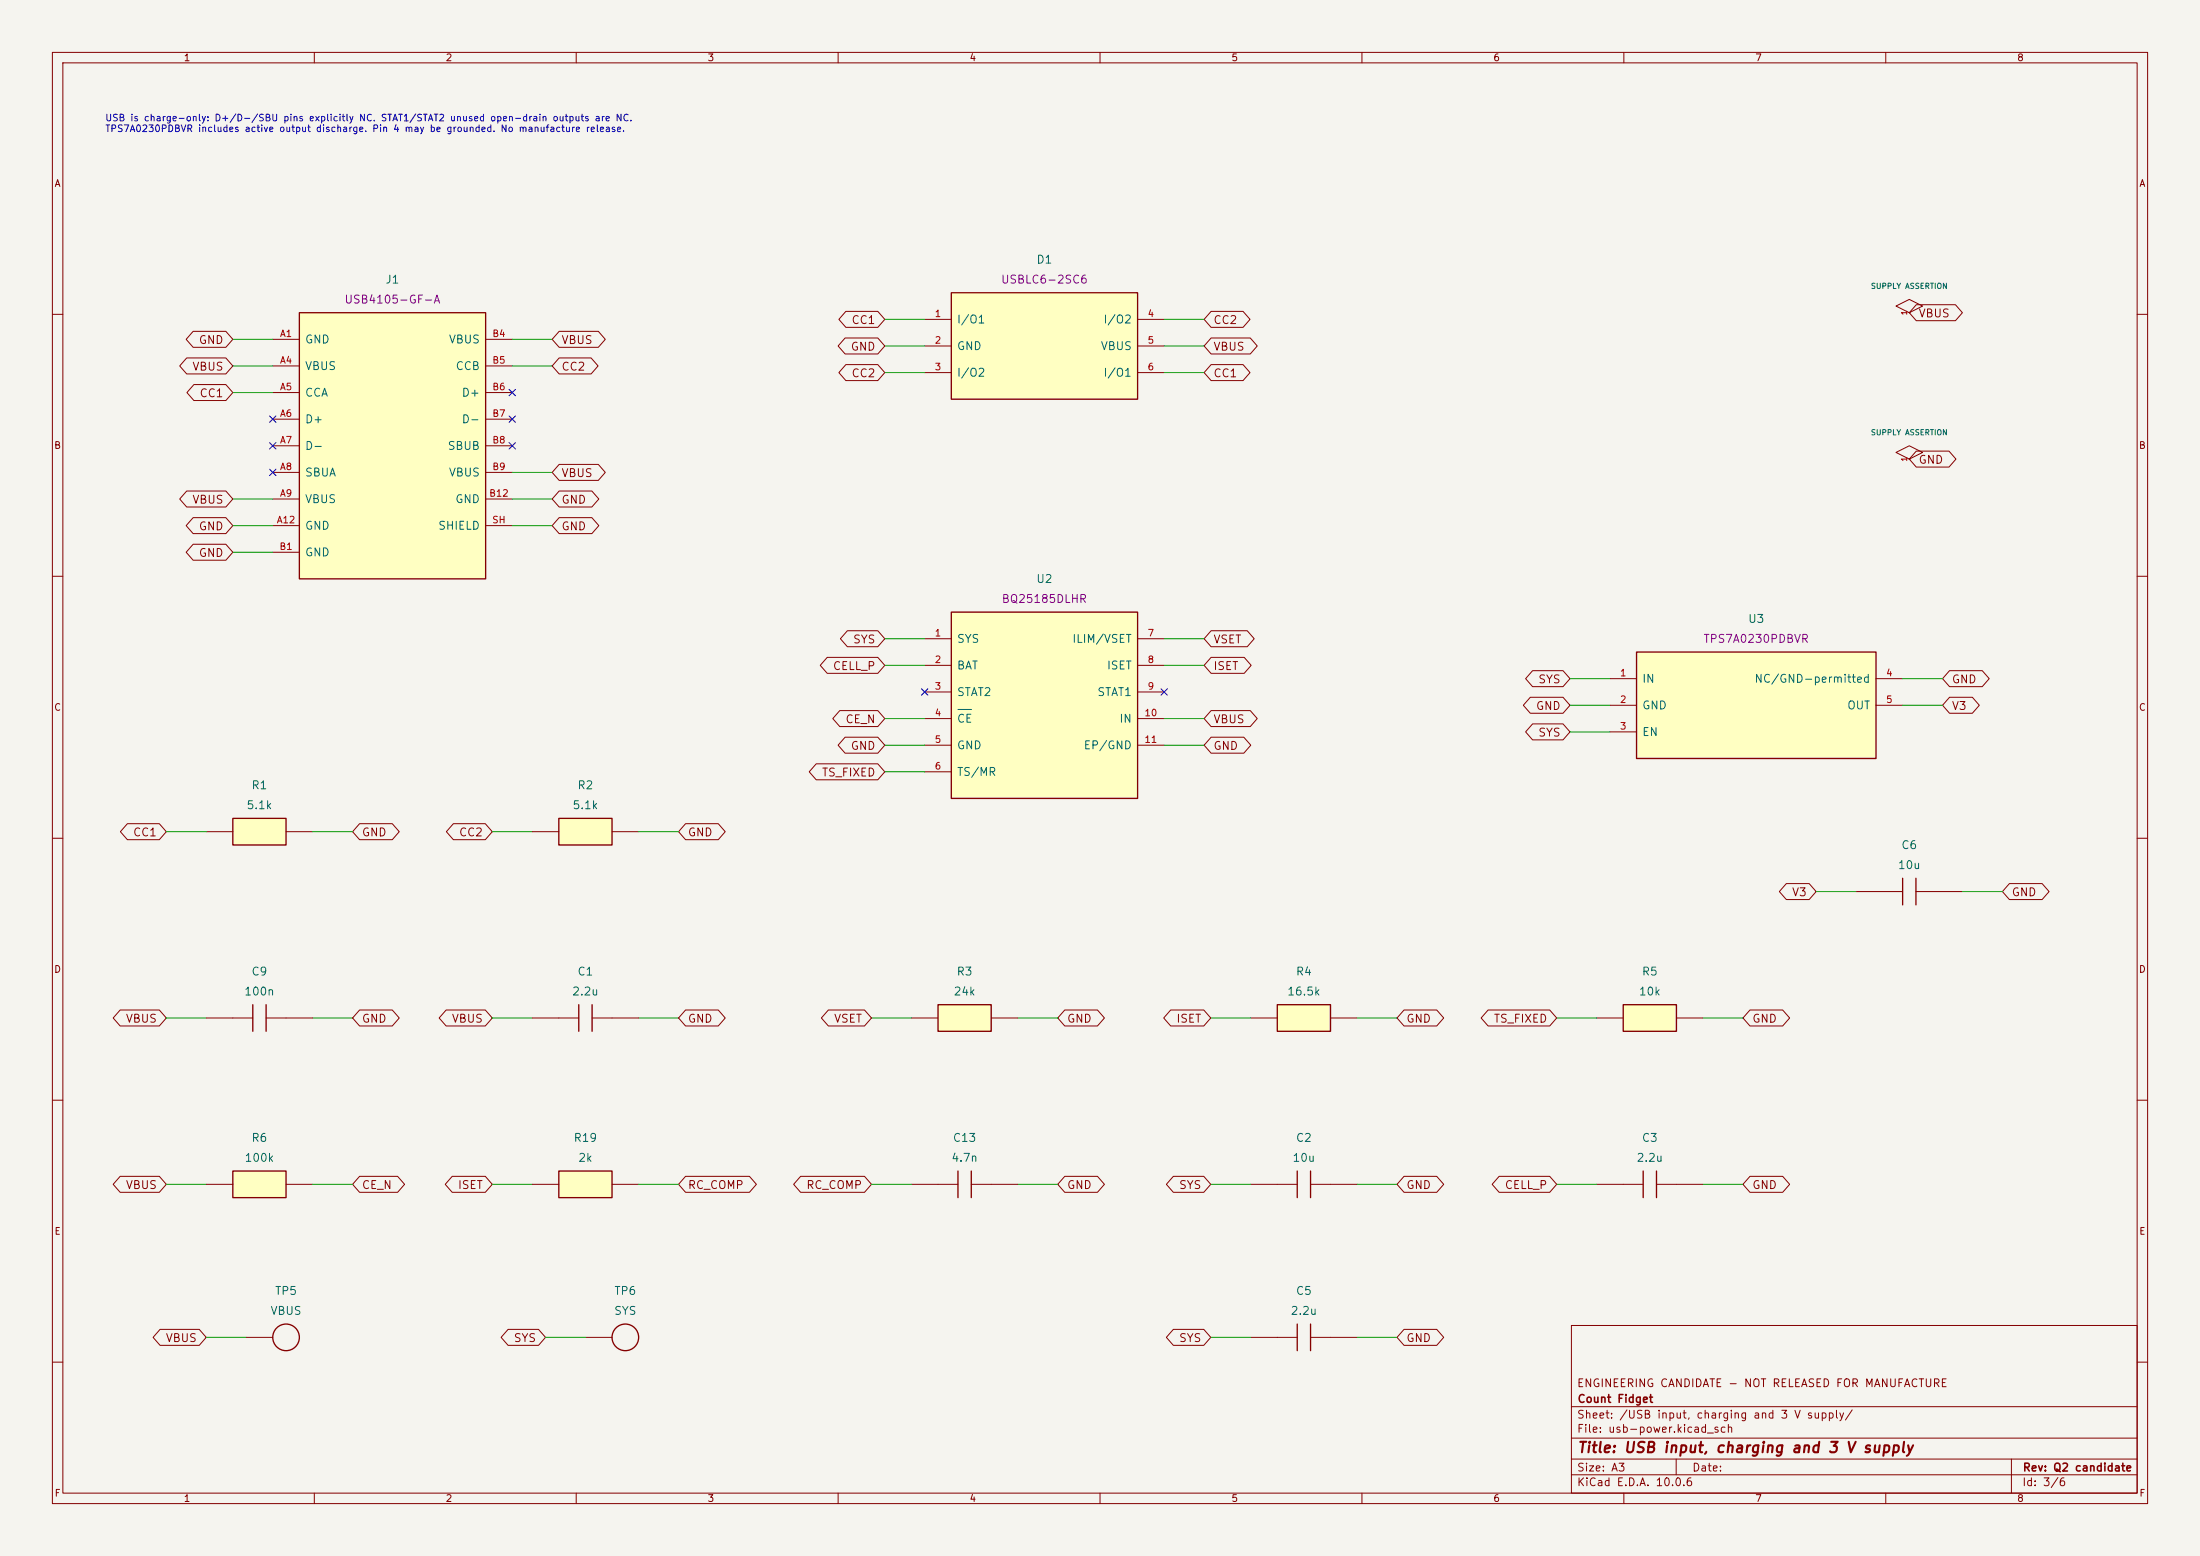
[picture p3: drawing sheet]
<svg xmlns="http://www.w3.org/2000/svg" width="420mm" height="297mm" viewBox="0 0 420 297" stroke-linecap="round" stroke-linejoin="round" font-family="sans-serif">
<path d="M0 0h420v297h-420z" fill="#f5f4ef" stroke="#f5f4ef" stroke-width=".19"/>
<g fill="none" stroke="#840000" stroke-width=".19">
<path d="M10 10h400v277h-400zM12 12h396v273h-396zM60 10v2M110 10v2M160 10v2M210 10v2M260 10v2M310 10v2M360 10v2M10 60h2M408 60h2M10 110h2"/>
<path d="M408 110h2M10 160h2M408 160h2M10 210h2M408 210h2M300 253h108v32h-108zM10 260h2M300 278.5h108M300 274.5h108M300 268.5h108M320 278.5v3M384 278.5v6.5"/>
<path d="M408 260h2M60 285v2M110 285v2M160 285v2M210 285v2M260 285v2M300 281.5h108M310 285v2M360 285v2"/>
</g>
<path d="M44.4 156.2h10.2v5.1h-10.2z" fill="#ffffc2"/>
<path d="M44.4 156.2h10.2v5.1h-10.2z" fill="none" stroke="#840000" stroke-width=".25"/>
<path d="M39.4 158.8h5M54.6 158.8h5.1" fill="none" stroke="#840000" stroke-width=".19"/>
<path d="M181.6 55.9h35.6v20.3h-35.6z" fill="#ffffc2"/>
<path d="M181.6 55.9h35.6v20.3h-35.6z" fill="none" stroke="#840000" stroke-width=".25"/>
<path d="M176.5 61h5.1M176.5 66h5.1M176.5 71.1h5.1M217.2 61h5M217.2 66h5M217.2 71.1h5" fill="none" stroke="#840000" stroke-width=".19"/>
<path d="M57.1 59.7h35.6v50.8h-35.6z" fill="#ffffc2"/>
<path d="M57.1 59.7h35.6v50.8h-35.6zM313.7 223.5v5.1M316.2 223.5v5.1" fill="none" stroke="#840000" stroke-width=".25"/>
<g fill="none" stroke="#840000" stroke-width=".19">
<path d="M52.1 64.8h5M52.1 69.9h5M52.1 74.9h5M92.7 64.8h5.1M92.7 69.9h5.1M92.7 74.9h5.1M52.1 80h5M52.1 85.1h5M52.1 90.2h5M52.1 95.3h5M92.7 80h5.1M92.7 85.1h5.1"/>
<path d="M92.7 90.2h5.1M92.7 95.3h5.1M52.1 100.3h5M52.1 105.4h5M92.7 100.3h5.1M304.8 226.1h8.9M316.2 226.1h8.9"/>
</g>
<path d="M309.9 191.8h10.1v5.1h-10.1z" fill="#ffffc2"/>
<path d="M48.3 191.8v5.1M50.8 191.8v5.1M309.9 191.8h10.1v5.1h-10.1z" fill="none" stroke="#840000" stroke-width=".25"/>
<path d="M361.9 58.4l2.6-1.2 2.5 1.2-2.5 1.3zM364.5 59.7h.1M361.9 86.4l2.6-1.3 2.5 1.3-2.5 1.2zM364.5 87.6h.1M39.4 194.3h8.9M50.8 194.3h8.9M304.8 194.3h5.1M320 194.3h5.1" fill="none" stroke="#840000" stroke-width=".19"/>
<path d="M44.4 223.5h10.2v5.1h-10.2z" fill="#ffffc2"/>
<path d="M44.4 223.5h10.2v5.1h-10.2z" fill="none" stroke="#840000" stroke-width=".25"/>
<path d="M39.4 226.1h5M54.6 226.1h5.1" fill="none" stroke="#840000" stroke-width=".19"/>
<path d="M312.4 124.5h45.7v20.3h-45.7z" fill="#ffffc2"/>
<g fill="none" stroke="#840000" stroke-width=".25">
<path d="M312.4 124.5h45.7v20.3h-45.7z"/>
<circle cx="54.6" cy="255.3" r="2.54"/>
</g>
<path d="M307.3 129.5h5.1M307.3 134.6h5.1M307.3 139.7h5.1M358.1 129.5h5.1M358.1 134.6h5.1M47 255.3h5.1" fill="none" stroke="#840000" stroke-width=".19"/>
<path d="M106.7 156.2h10.1v5.1h-10.1z" fill="#ffffc2"/>
<path d="M106.7 156.2h10.1v5.1h-10.1zM363.2 167.6v5.1M365.8 167.6v5.1M110.5 191.8v5.1M113 191.8v5.1" fill="none" stroke="#840000" stroke-width=".25"/>
<path d="M101.6 158.8h5.1M116.8 158.8h5.1M354.3 170.2h8.9M365.8 170.2h8.8M101.6 194.3h8.9M113 194.3h8.9" fill="none" stroke="#840000" stroke-width=".19"/>
<path d="M106.7 223.5h10.1v5.1h-10.1z" fill="#ffffc2"/>
<path d="M106.7 223.5h10.1v5.1h-10.1z" fill="none" stroke="#840000" stroke-width=".25"/>
<path d="M101.6 226.1h5.1M116.8 226.1h5.1" fill="none" stroke="#840000" stroke-width=".19"/>
<path d="M181.6 116.8h35.6v35.6h-35.6z" fill="#ffffc2"/>
<g fill="none" stroke="#840000" stroke-width=".25">
<path d="M181.6 116.8h35.6v35.6h-35.6z"/>
<circle cx="119.4" cy="255.3" r="2.54"/>
</g>
<path d="M176.5 121.9h5.1M176.5 127h5.1M176.5 132.1h5.1M176.5 137.2h5.1M217.2 121.9h5M217.2 127h5M217.2 132.1h5M217.2 137.2h5M176.5 142.2h5.1M176.5 147.3h5.1M217.2 142.2h5M111.8 255.3h5" fill="none" stroke="#840000" stroke-width=".19"/>
<path d="M182.9 135.4h2.6" fill="none" stroke="#006464" stroke-width=".19"/>
<path d="M179.1 191.8h10.1v5.1h-10.1z" fill="#ffffc2"/>
<path d="M179.1 191.8h10.1v5.1h-10.1zM247.6 223.5v5.1M250.2 223.5v5.1M247.6 252.7v5.1M250.2 252.7v5.1" fill="none" stroke="#840000" stroke-width=".25"/>
<path d="M174 194.3h5.1M189.2 194.3h5.1M238.8 226.1h8.8M250.2 226.1h8.9M238.8 255.3h8.8M250.2 255.3h8.9" fill="none" stroke="#840000" stroke-width=".19"/>
<path d="M243.8 191.8h10.2v5.1h-10.2z" fill="#ffffc2"/>
<path d="M243.8 191.8h10.2v5.1h-10.2zM182.9 223.5v5.1M185.4 223.5v5.1" fill="none" stroke="#840000" stroke-width=".25"/>
<g fill="none" stroke="#840000" stroke-width=".19">
<path d="M161.5 59.4h6.1l1.3 1.6-1.3 1.5h-6.1l-1.4-1.5zM231.2 59.4h6.1l1.3 1.6-1.3 1.5h-6.1l-1.3-1.5zM365.8 58.2h7.5l1.3 1.5-1.3 1.5h-7.5l-1.3-1.5zM35.6 68.3h7.5l1.3 1.6-1.3 1.5h-7.5l-1.3-1.5zM36.9 63.2h6.2l1.3 1.6-1.3 1.5h-6.2l-1.4-1.5zM37 73.4h6.1l1.3 1.5-1.3 1.6h-6.1l-1.3-1.6zM106.7 63.2h7.5l1.4 1.6-1.4 1.5h-7.5l-1.3-1.5zM106.7 68.3h6.1l1.4 1.6-1.4 1.5h-6.1l-1.3-1.5zM161.3 64.5h6.3l1.3 1.5-1.3 1.6h-6.3l-1.3-1.6zM161.5 69.6h6.1l1.3 1.5-1.3 1.5h-6.1l-1.4-1.5zM231.2 69.6h6.1l1.3 1.5-1.3 1.5h-6.1l-1.3-1.5zM231.2 64.5h7.5l1.3 1.5-1.3 1.6h-7.5l-1.3-1.6z"/>
<path d="M35.6 93.7h7.5l1.3 1.6-1.3 1.5h-7.5l-1.3-1.5zM36.9 98.8h6.2l1.3 1.5-1.3 1.6h-6.2l-1.4-1.6zM106.7 93.7h6.3l1.3 1.6-1.3 1.5h-6.3l-1.3-1.5zM106.7 98.8h6.3l1.3 1.5-1.3 1.6h-6.3l-1.3-1.6zM106.7 88.6h7.5l1.4 1.6-1.4 1.5h-7.5l-1.3-1.5zM365.8 86.1h6.3l1.3 1.5-1.3 1.6h-6.3l-1.3-1.6zM36.9 103.9h6.2l1.3 1.5-1.3 1.5h-6.2l-1.4-1.5zM157.9 125.5h9.7l1.3 1.5-1.3 1.5h-9.7l-1.3-1.5zM160.3 135.6h7.3l1.3 1.6-1.3 1.5h-7.3l-1.3-1.5zM161.8 120.4h5.8l1.3 1.5-1.3 1.5h-5.8l-1.4-1.5zM231.2 120.4h6.9l1.3 1.5-1.3 1.5h-6.9l-1.3-1.5zM231.2 125.5h6.3l1.4 1.5-1.4 1.5h-6.3l-1.3-1.5z"/>
<path d="M231.2 135.6h7.5l1.3 1.6-1.3 1.5h-7.5l-1.3-1.5zM292.1 133.1h6.3l1.3 1.5-1.3 1.5h-6.3l-1.3-1.5zM292.6 128h5.8l1.3 1.5-1.3 1.6h-5.8l-1.4-1.6zM292.6 138.2h5.8l1.3 1.5-1.3 1.5h-5.8l-1.4-1.5zM372.2 133.1h4.3l1.4 1.5-1.4 1.5h-4.3l-1.4-1.5zM372.2 128h6.2l1.4 1.5-1.4 1.6h-6.2l-1.4-1.6zM24.3 157.2h6.1l1.3 1.6-1.3 1.5h-6.1l-1.3-1.5zM68.6 157.2h6.3l1.3 1.6-1.3 1.5h-6.3l-1.3-1.5zM86.5 157.2h6.1l1.4 1.6-1.4 1.5h-6.1l-1.3-1.5zM130.9 157.2h6.2l1.4 1.6-1.4 1.5h-6.2l-1.4-1.5zM155.8 145.8h11.8l1.3 1.5-1.3 1.5h-11.8l-1.3-1.5zM161.3 140.7h6.3l1.3 1.5-1.3 1.6h-6.3l-1.3-1.6z"/>
<path d="M231.2 140.7h6.2l1.4 1.5-1.4 1.6h-6.2l-1.3-1.6zM341 168.7h4.4l1.3 1.5-1.3 1.5h-4.4l-1.3-1.5zM383.6 168.7h6.2l1.4 1.5-1.4 1.5h-6.2l-1.3-1.5zM22.9 192.8h7.5l1.3 1.5-1.3 1.5h-7.5l-1.3-1.5zM68.6 192.8h6.3l1.3 1.5-1.3 1.5h-6.3l-1.3-1.5zM85.2 192.8h7.4l1.4 1.5-1.4 1.5h-7.4l-1.4-1.5zM130.9 192.8h6.2l1.4 1.5-1.4 1.5h-6.2l-1.4-1.5zM158.1 192.8h6.9l1.4 1.5-1.4 1.5h-6.9l-1.3-1.5zM203.3 192.8h6.2l1.3 1.5-1.3 1.5h-6.2l-1.4-1.5zM223.5 192.8h6.3l1.3 1.5-1.3 1.5h-6.3l-1.3-1.5zM238.8 194.3h5M254 194.3h5.1"/>
<path d="M268 192.8h6.3l1.3 1.5-1.3 1.5h-6.3l-1.3-1.5zM284.1 192.8h11.7l1.4 1.5-1.4 1.5h-11.7l-1.3-1.5zM334.1 192.8h6.2l1.4 1.5-1.4 1.5h-6.2l-1.4-1.5zM22.9 224.5h7.5l1.3 1.6-1.3 1.5h-7.5l-1.3-1.5zM68.6 224.5h7.3l1.3 1.6-1.3 1.5h-7.3l-1.3-1.5zM86.3 224.5h6.3l1.4 1.6-1.4 1.5h-6.3l-1.3-1.5zM130.9 224.5h12.2l1.3 1.6-1.3 1.5h-12.2l-1.4-1.5zM152.8 224.5h12.2l1.4 1.6-1.4 1.5h-12.2l-1.3-1.5zM174 226.1h8.9M185.4 226.1h8.9M203.3 224.5h6.2l1.3 1.6-1.3 1.5h-6.2l-1.4-1.5zM224 224.5h5.8l1.3 1.6-1.3 1.5h-5.8l-1.3-1.5z"/>
<path d="M268 224.5h6.3l1.3 1.6-1.3 1.5h-6.3l-1.3-1.5zM286.2 224.5h9.6l1.4 1.6-1.4 1.5h-9.6l-1.3-1.5zM334.1 224.5h6.2l1.4 1.6-1.4 1.5h-6.2l-1.4-1.5zM30.6 253.7h7.4l1.4 1.6-1.4 1.5h-7.4l-1.4-1.5zM97 253.7h5.8l1.3 1.6-1.3 1.5h-5.8l-1.3-1.5zM224 253.7h5.8l1.3 1.6-1.3 1.5h-5.8l-1.3-1.5zM268 253.7h6.3l1.3 1.6-1.3 1.5h-6.3l-1.3-1.5z"/>
</g>
<g fill="none" stroke="#009600" stroke-width=".19">
<path d="M44.4 64.8h7.7M44.4 69.9h7.7M44.4 74.9h7.7M97.8 64.8h7.6M97.8 69.9h7.6M168.9 61h7.6M168.9 66h7.6M168.9 71.1h7.6M222.2 61h7.7M222.2 66h7.7M222.2 71.1h7.7M44.4 95.3h7.7"/>
<path d="M97.8 95.3h7.6M97.8 90.2h7.6M44.4 100.3h7.7M44.4 105.4h7.7M97.8 100.3h7.6M168.9 121.9h7.6M168.9 137.2h7.6M168.9 127h7.6M222.2 121.9h7.7M222.2 137.2h7.7M222.2 127h7.7M299.7 129.5h7.6"/>
<path d="M299.7 139.7h7.6M299.7 134.6h7.6M363.2 129.5h7.6M363.2 134.6h7.6M31.7 158.8h7.7M59.7 158.8h7.6M94 158.8h7.6M121.9 158.8h7.6M168.9 142.2h7.6M168.9 147.3h7.6M222.2 142.2h7.7M346.7 170.2h7.6"/>
<path d="M374.6 170.2h7.7M31.7 194.3h7.7M59.7 194.3h7.6M94 194.3h7.6M121.9 194.3h7.6M166.4 194.3h7.6M194.3 194.3h7.6M231.1 194.3h7.7M259.1 194.3h7.6M297.2 194.3h7.6M325.1 194.3h7.6M31.7 226.1h7.7"/>
<path d="M59.7 226.1h7.6M94 226.1h7.6M121.9 226.1h7.6M166.4 226.1h7.6M194.3 226.1h7.6M231.1 226.1h7.7M259.1 226.1h7.6M297.2 226.1h7.6M325.1 226.1h7.6M39.4 255.3h7.6M104.1 255.3h7.7M231.1 255.3h7.7"/>
<path d="M259.1 255.3h7.6"/>
</g>
<g fill="none" stroke="#000084" stroke-width=".19">
<path d="M51.5 79.4l1.2 1.2M52.7 79.4l-1.2 1.2M97.2 79.4l1.2 1.2M97.2 74.3l1.2 1.2M98.4 79.4l-1.2 1.2M98.4 74.3l-1.2 1.2M51.5 89.6l1.2 1.2M51.5 84.5l1.2 1.2M52.7 89.6l-1.2 1.2M52.7 84.5l-1.2 1.2M97.2 84.5l1.2 1.2M98.4 84.5l-1.2 1.2"/>
<path d="M175.9 131.5l1.2 1.2M177.1 131.5l-1.2 1.2M221.6 131.5l1.3 1.2M222.9 131.5l-1.3 1.2"/>
</g>
<text font-size="2" fill="#840000" x="301" y="277.8">Title: USB input, charging and 3 V supply</text>
<g font-size="1.5" fill="#006464">
<text x="197.7" y="50.7">D1</text>
<text x="73.5" y="54.5">J1</text>
<text x="58.1" y="65.9">GND</text>
<text x="85.6" y="65.9">VBUS</text>
<text x="182.6" y="62.1">I/O1</text>
<text x="210.5" y="62.1">I/O2</text>
<text x="58.1" y="71">VBUS</text>
<text x="86.9" y="71">CCB</text>
<text x="182.6" y="67.2">GND</text>
<text x="210" y="67.2">VBUS</text>
<text x="58.1" y="76.1">CCA</text>
<text x="88" y="76.1">D+</text>
<text x="182.6" y="72.3">I/O2</text>
<text x="210.5" y="72.3">I/O1</text>
<text x="58.1" y="81.2">D+</text>
<text x="88" y="81.2">D-</text>
<text x="58.1" y="86.2">D-</text>
<text x="85.3" y="86.2">SBUB</text>
<text x="58.1" y="91.3">SBUA</text>
<text x="85.6" y="91.3">VBUS</text>
<text x="58.1" y="96.4">VBUS</text>
<text x="58.1" y="101.5">GND</text>
<text x="83.5" y="101.5">SHIELD</text>
<text x="86.8" y="96.4">GND</text>
<text x="58.1" y="106.6">GND</text>
<text x="197.7" y="111.6">U2</text>
<text x="333.6" y="119.3">U3</text>
<text x="182.6" y="123.1">SYS</text>
<text x="204.6" y="123.1">ILIM/VSET</text>
<text x="182.6" y="128.2">BAT</text>
<text x="211.2" y="128.2">ISET</text>
<text x="313.4" y="130.7">IN</text>
<text x="334.8" y="130.7">NC/GND-permitted</text>
<text x="182.6" y="133.2">STAT2</text>
<text x="209.4" y="133.2">STAT1</text>
<text x="313.4" y="135.8">GND</text>
<text x="352.5" y="135.8">OUT</text>
<text x="182.6" y="138.3">CE</text>
<text x="182.6" y="143.4">GND</text>
<text x="206.8" y="143.4">EP/GND</text>
<text x="213.6" y="138.3">IN</text>
<text x="313.4" y="140.9">EN</text>
<text x="182.6" y="148.5">TS/MR</text>
<text x="46.9" y="154.8">5.1k</text>
<text x="47.9" y="151">R1</text>
<text x="109.2" y="154.8">5.1k</text>
<text x="110.1" y="151">R2</text>
<text x="362.2" y="166.3">10u</text>
<text x="362.8" y="162.4">C6</text>
<text x="46.5" y="190.4">100n</text>
<text x="47.9" y="186.6">C9</text>
<text x="109.1" y="190.4">2.2u</text>
<text x="110.1" y="186.6">C1</text>
<text x="181.9" y="190.4">24k</text>
<text x="182.5" y="186.6">R3</text>
<text x="245.6" y="190.4">16.5k</text>
<text x="247.3" y="186.6">R4</text>
<text x="312.7" y="190.4">10k</text>
<text x="313.3" y="186.6">R5</text>
<text x="47.9" y="218.3">R6</text>
<text x="109.4" y="218.3">R19</text>
<text x="181.8" y="218.3">C13</text>
<text x="247.3" y="218.3">C2</text>
<text x="313.3" y="218.3">C3</text>
<text x="46.6" y="222.1">100k</text>
<text x="110.3" y="222.1">2k</text>
<text x="181.5" y="222.1">4.7n</text>
<text x="246.6" y="222.1">10u</text>
<text x="312.3" y="222.1">2.2u</text>
<text x="51.5" y="251.3">VBUS</text>
<text x="52.4" y="247.5">TP5</text>
<text x="117.1" y="251.3">SYS</text>
<text x="117.2" y="247.5">TP6</text>
<text x="246.3" y="251.3">2.2u</text>
<text x="247.3" y="247.5">C5</text>
</g>
<g font-size="1.5" fill="#840084">
<text x="65.6" y="58.3">USB4105-GF-A</text>
<text x="191" y="54.5">USBLC6-2SC6</text>
<text x="191.1" y="115.5">BQ25185DLHR</text>
<text x="325.1" y="123.1">TPS7A0230PDBVR</text>
</g>
<g font-size="1.5" fill="#840000">
<text x="162.4" y="62.2">CC1</text>
<text x="231.5" y="62.2">CC2</text>
<text x="366.2" y="61">VBUS</text>
<text x="36.6" y="71.1">VBUS</text>
<text x="37.8" y="66">GND</text>
<text x="107.1" y="66">VBUS</text>
<text x="107.1" y="71.1">CC2</text>
<text x="162.3" y="67.3">GND</text>
<text x="231.5" y="67.3">VBUS</text>
<text x="38" y="76.2">CC1</text>
<text x="162.4" y="72.4">CC2</text>
<text x="231.5" y="72.4">CC1</text>
<text x="366.2" y="88.9">GND</text>
<text x="107.1" y="91.4">VBUS</text>
<text x="36.6" y="96.5">VBUS</text>
<text x="37.8" y="101.6">GND</text>
<text x="107.1" y="96.5">GND</text>
<text x="107.1" y="101.6">GND</text>
<text x="37.8" y="106.7">GND</text>
<text x="162.7" y="123.2">SYS</text>
<text x="231.5" y="123.2">VSET</text>
<text x="158.9" y="128.3">CELL_P</text>
<text x="231.5" y="128.3">ISET</text>
<text x="293.5" y="130.8">SYS</text>
<text x="372.5" y="130.8">GND</text>
<text x="293.1" y="135.9">GND</text>
<text x="372.5" y="135.9">V3</text>
<text x="161.3" y="138.4">CE_N</text>
<text x="162.3" y="143.5">GND</text>
<text x="231.5" y="138.4">VBUS</text>
<text x="231.5" y="143.5">GND</text>
<text x="293.5" y="141">SYS</text>
<text x="156.8" y="148.6">TS_FIXED</text>
<text x="25.3" y="160">CC1</text>
<text x="69" y="160">GND</text>
<text x="87.5" y="160">CC2</text>
<text x="131.2" y="160">GND</text>
<text x="342" y="171.4">V3</text>
<text x="383.9" y="171.4">GND</text>
<text x="23.9" y="195.6">VBUS</text>
<text x="69" y="195.6">GND</text>
<text x="86.1" y="195.6">VBUS</text>
<text x="131.2" y="195.6">GND</text>
<text x="159.1" y="195.6">VSET</text>
<text x="203.6" y="195.6">GND</text>
<text x="224.5" y="195.6">ISET</text>
<text x="268.4" y="195.6">GND</text>
<text x="285.1" y="195.6">TS_FIXED</text>
<text x="334.4" y="195.6">GND</text>
<text x="23.9" y="227.3">VBUS</text>
<text x="69" y="227.3">CE_N</text>
<text x="87.3" y="227.3">ISET</text>
<text x="131.2" y="227.3">RC_COMP</text>
<text x="153.8" y="227.3">RC_COMP</text>
<text x="203.6" y="227.3">GND</text>
<text x="225" y="227.3">SYS</text>
<text x="268.4" y="227.3">GND</text>
<text x="287.2" y="227.3">CELL_P</text>
<text x="334.4" y="227.3">GND</text>
<text x="31.5" y="256.5">VBUS</text>
<text x="98" y="256.5">SYS</text>
<text x="225" y="256.5">SYS</text>
<text x="268.4" y="256.5">GND</text>
<text x="300.9" y="265.1">ENGINEERING CANDIDATE - NOT RELEASED FOR MANUFACTURE</text>
<text x="301" y="268.1">Count Fidget</text>
<text x="300.9" y="273.8">File: usb-power.kicad_sch</text>
<text x="300.9" y="271.1">Sheet: /USB input, charging and 3 V supply/</text>
<text x="300.9" y="281.2">Size: A3</text>
<text x="322.9" y="281.2">Date:</text>
<text x="386" y="281.2">Rev: Q2 candidate</text>
<text x="300.9" y="284">KiCad E.D.A. 10.0.6</text>
<text x="385.9" y="284">Id: 3/6</text>
</g>
<g font-size="1.3" fill="#840000">
<text x="35" y="12">1</text>
<text x="85" y="12">2</text>
<text x="135" y="12">3</text>
<text x="185" y="12">4</text>
<text x="235" y="12">5</text>
<text x="285" y="12">6</text>
<text x="335" y="12">7</text>
<text x="385" y="12">8</text>
<text x="10.3" y="36">A</text>
<text x="408.3" y="36">A</text>
<text x="10.2" y="86">B</text>
<text x="408.2" y="86">B</text>
<text x="10.2" y="136">C</text>
<text x="408.2" y="136">C</text>
<text x="10.2" y="186">D</text>
<text x="408.2" y="186">D</text>
<text x="10.3" y="236">E</text>
<text x="408.3" y="236">E</text>
<text x="10.3" y="286">F</text>
<text x="35" y="287">1</text>
<text x="85" y="287">2</text>
<text x="135" y="287">3</text>
<text x="185" y="287">4</text>
<text x="235" y="287">5</text>
<text x="285" y="287">6</text>
<text x="335" y="287">7</text>
<text x="385" y="287">8</text>
<text x="408.3" y="286">F</text>
</g>
<g font-size="1.3" fill="#0000c2">
<text x="20" y="23.5">USB is charge-only: D+/D-/SBU pins explicitly NC. STAT1/STAT2 unused open-drain outputs are NC.</text>
<text x="20" y="25.5">TPS7A0230PDBVR includes active output discharge. Pin 4 may be grounded. No manufacture release.</text>
</g>
<g font-size="1.3" fill="#a90000">
<text x="53.3" y="64.6">A1</text>
<text x="93.9" y="64.6">B4</text>
<text x="178.3" y="60.8">1</text>
<text x="178.3" y="65.9">2</text>
<text x="219" y="60.8">4</text>
<text x="219" y="65.9">5</text>
<text x="53.3" y="69.7">A4</text>
<text x="93.9" y="69.7">B5</text>
<text x="178.3" y="71">3</text>
<text x="219" y="71">6</text>
<text x="53.3" y="74.8">A5</text>
<text x="93.9" y="74.8">B6</text>
<text x="53.3" y="79.9">A6</text>
<text x="93.9" y="79.9">B7</text>
<text x="53.3" y="85">A7</text>
<text x="93.9" y="85">B8</text>
<text x="53.3" y="90">A8</text>
<text x="53.3" y="95.1">A9</text>
<text x="93.3" y="95.1">B12</text>
<text x="93.9" y="90">B9</text>
<text x="52.7" y="100.2">A12</text>
<text x="93.9" y="100.2">SH</text>
<text x="53.2" y="105.3">B1</text>
<text x="178.3" y="121.8">1</text>
<text x="219" y="121.8">7</text>
<text x="178.3" y="126.9">2</text>
<text x="178.3" y="131.9">3</text>
<text x="219" y="126.9">8</text>
<text x="219" y="131.9">9</text>
<text x="309.1" y="129.4">1</text>
<text x="359.9" y="129.4">4</text>
<text x="178.3" y="137">4</text>
<text x="218.4" y="137">10</text>
<text x="309.1" y="134.5">2</text>
<text x="359.9" y="134.5">5</text>
<text x="178.3" y="142.1">5</text>
<text x="218.4" y="142.1">11</text>
<text x="309.1" y="139.6">3</text>
<text x="178.3" y="147.2">6</text>
</g>
<g font-size="1" fill="#006464">
<text x="357.1" y="55.4">SUPPLY ASSERTION</text>
<text x="357.1" y="83.3">SUPPLY ASSERTION</text>
</g>
<g font-size="1" fill="#a90000">
<text x="364.3" y="60.3" transform="rotate(-90 364.3 60.3)">1</text>
<text x="364.3" y="88.2" transform="rotate(-90 364.3 88.2)">1</text>
</g>
</svg>
